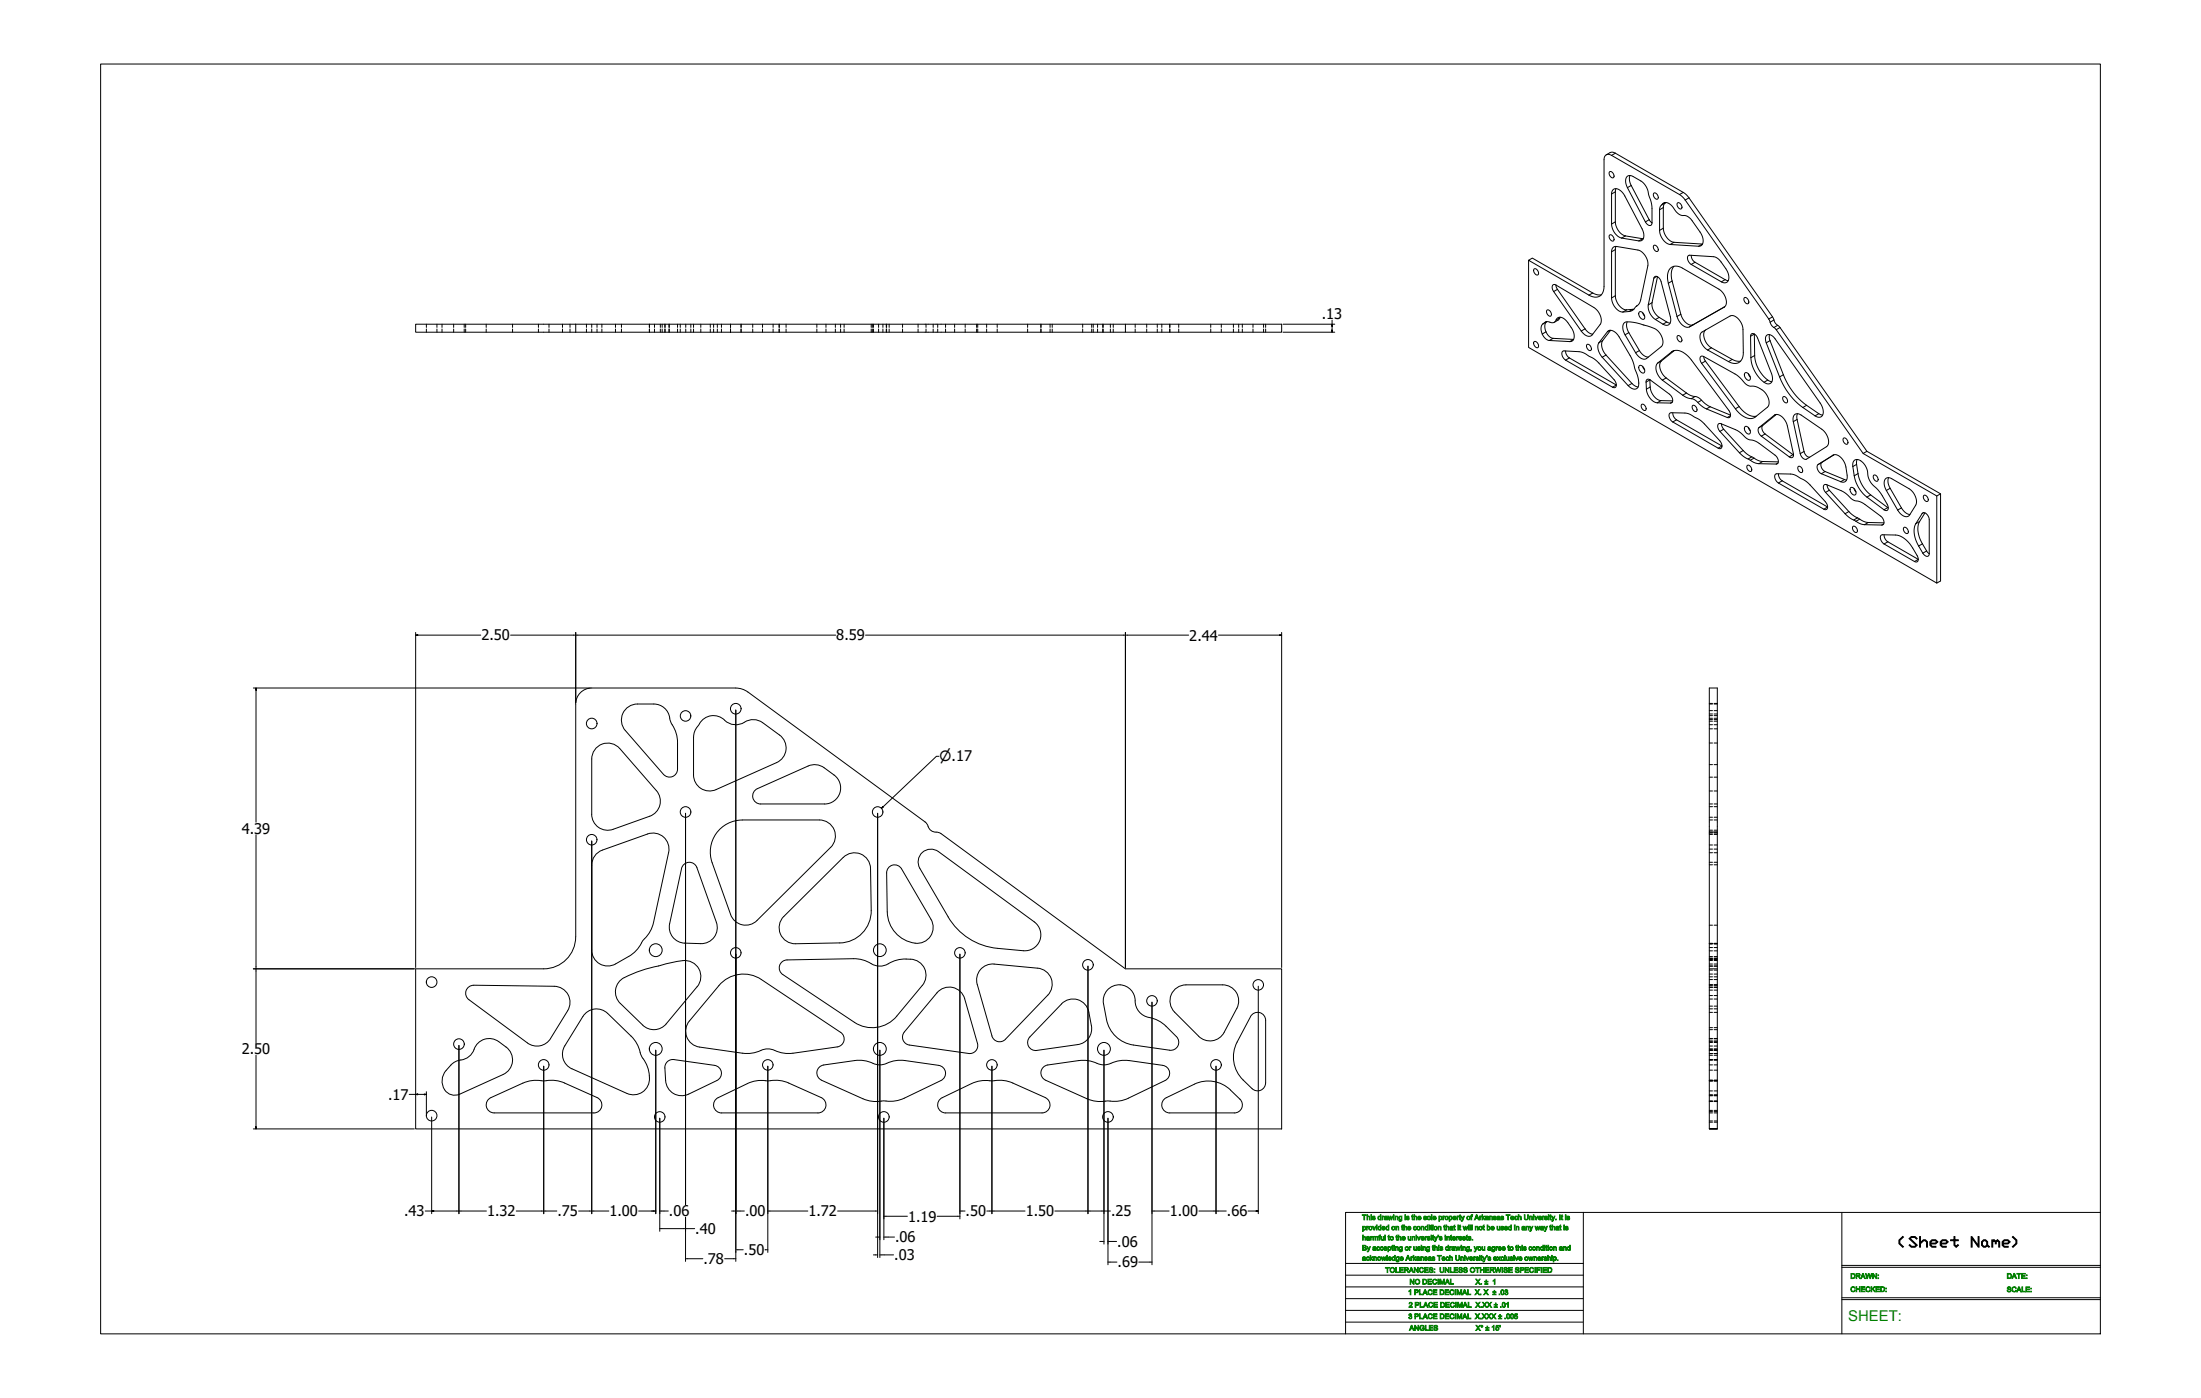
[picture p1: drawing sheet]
<svg xmlns="http://www.w3.org/2000/svg" width="2619mm" height="1664mm" viewBox="0 0 2619 1664" stroke-linecap="round" stroke-linejoin="round" font-family="sans-serif">
<!-- layer: Visible (ANSI) -->
<g fill="none" stroke="#000" stroke-width="1.19">
<path d="M1912 184a9 9 0 0 1 8-3l83 48 4 3 103 146a14 14 0 0 0 8 11l104 148 87 51v103l-4 3M1916 204a5 5 0 0 1 4 3 5 5 0 0 1 0 5 5 5 0 0 1-4-8zM1937 210l2-1h3l11 6a23 23 0 0 1 9 18l4 12v20a3 3 0 0 1-2 4 3 3 0 0 1-4-2l-23-44a12 12 0 0 1 0-13zM1940 209l-1 4 1 6 23 42 3 4M1920 225a11 11 0 0 1 14 8l20 39a11 11 0 0 1-1 15l-23-4a18 18 0 0 1-12-16v-36v-3zM1923 224l-1 4v36a18 18 0 0 0 12 17l22 3M1968 230a5 5 0 0 1 5 2 5 5 0 0 1-1 5 5 5 0 0 1-4-7zM1979 242a10 10 0 0 1 13 7 14 14 0 0 0 14 8l7 4 10 15a12 12 0 0 1 1 17h-2l-34-2a18 18 0 0 1-13-17v-24a10 10 0 0 1 4-8zM1982 241l-2 2v3l-1 26a18 18 0 0 0 13 16l34 2M1997 241a5 5 0 0 1 4 3 5 5 0 0 1 0 5 5 5 0 0 1-4-8zM1916 280a5 5 0 0 1 4 2 5 5 0 0 1 0 5 5 5 0 0 1-4-7zM1919 295l2-1 3-1 25 5a18 18 0 0 1 12 18l-9 43-2 3-7 7a18 18 0 0 1-12 2 17 17 0 0 1-13-16v-55z"/>
<path d="M1923 293l-1 4v55a17 17 0 0 0 14 17l8-1M1968 292a5 5 0 0 1 5 2 5 5 0 0 1-1 5 5 5 0 0 1-4-7zM1819 310v103l486 281v-104l-88-50M1992 317a19 19 0 0 0-2 17l10 40a16 16 0 0 0 14 13l1-1M2009 304h2l30 2 6 4 7 10a13 13 0 0 1 1 16l-4 1-2-2-36-20a8 8 0 0 1-4-11zM2013 304l1 5 3 3 36 21 4 1M1826 320a4 4 0 0 1 4 2 4 4 0 0 1 0 5 5 5 0 0 1-4-7zM1848 339h2h2l45 27a17 17 0 0 1 7 20l-9 13a8 8 0 0 1-12-3l-34-49-2-4zM1852 339l2 5 32 47 4 4 5 3M1969 329a6 6 0 0 1 8 6l11 42a7 7 0 0 1-6 10l-12-7a19 19 0 0 1-8-17zM1973 329l-7 31a19 19 0 0 0 9 18l9 5 4 2M1906 351h-4l-7-2-71-42-5 3 72 41a11 11 0 0 0 13 2 11 11 0 0 0 5-12v-151a5 5 0 0 1 3-6 5 5 0 0 1 6 1l81 47 4 3 103 146a14 14 0 0 0 7 10l104 149 5-3"/>
<path d="M2076 355a4 4 0 0 1 4 1 4 4 0 0 1 1 5 5 5 0 0 1-5-6zM1841 369a5 5 0 0 1 5 2 5 5 0 0 1-1 5 5 5 0 0 1-4-7zM1857 378h-1a9 9 0 0 1-6 6M1948 364h-1M1951 372a5 5 0 0 1 5 1 5 5 0 0 1 1 6 4 4 0 0 1-4 0 4 4 0 0 1-2-3zM1955 372l2 4M2052 365l-41 24a12 12 0 0 1-14-9l-12-43a16 16 0 0 1 6-20h3l6 1 46 26a18 18 0 0 1 8 20l-2 1M685 386h-190v9h190M685 386h840v9h-186M685 386v9M1339 386v9h-654M1835 386a9 9 0 0 1 12-2h3l1-2a6 6 0 0 1 5-5 6 6 0 0 1 6 2l8 11a12 12 0 0 1 1 16l-27-1a14 14 0 0 1-9-19z"/>
<path d="M1841 383a13 13 0 0 0 7 20l25 1M1841 383h.1M1914 394a11 11 0 0 1 13 7l14 25 4 12a34 34 0 0 1 4 23 6 6 0 0 1-10-1l-32-35a16 16 0 0 1-4-17zM1917 393l-10 12a16 16 0 0 0 4 18l33 35 6 3M1933 385a7 7 0 0 1 7-2l7 1a93 93 0 0 1 25 9 15 15 0 0 1 5 20l-17 14a10 10 0 0 1-13-7l-13-22a13 13 0 0 1-1-13zM1936 383v5l1 6 14 23a13 13 0 0 0 11 8M1997 399a5 5 0 0 1 4 3 5 5 0 0 1 0 5 5 5 0 0 1-4-8zM2025 396l34-20a12 12 0 0 1 13 9l2 7 1 27a11 11 0 0 1-5 12 11 11 0 0 1-13-1l-25-14a17 17 0 0 1-7-20zM2030 393a13 13 0 0 0 2 17l5 4 25 14 4 2h5M2084 397a6 6 0 0 1 8 5l16 43a8 8 0 0 1-3 12 24 24 0 0 1-17-15l-3-8-1-6-1-28zM2088 398v25a38 38 0 0 0 20 31h1M2102 399a7 7 0 0 1 10 4l54 77a12 12 0 0 1 1 16l-2 1-5-2a121 121 0 0 1-24-18 85 85 0 0 1-18-28l-17-43v-5z"/>
<path d="M2106 398v6l16 42a82 82 0 0 0 28 36l15 10 4 2M1826 407a4 4 0 0 1 4 2 4 4 0 0 1 0 5 5 5 0 0 1-4-7zM1860 418h1l18 1 8 2 14 9 20 22a7 7 0 0 1 1 9h-3l-56-32a8 8 0 0 1-3-11zM1863 418l1 4 4 4 56 32M1889 410a5 5 0 0 1 4 2 5 5 0 0 1 0 5 5 5 0 0 1-4-7zM1993 417l-16 13a14 14 0 0 0 4 18l26 20 6 3a19 19 0 0 1 16 9l6 4 24 10M1951 435a5 5 0 0 1 5 2 5 5 0 0 1 1 6 4 4 0 0 1-4 0 4 4 0 0 1-2-3zM1955 436l2 4M1973 432l16-13a15 15 0 0 1 20 5l49 65a5 5 0 0 1-1 8l-28-11-7-5a16 16 0 0 0-13-7l-6-4-25-18a16 16 0 0 1-5-20zM2024 424h3l38 21 6 5a21 21 0 0 0 12 10 20 20 0 0 1 22 22l-2 3-14 11a16 16 0 0 1-20-5l-44-59-2-5zM2028 424l2 6 40 54a23 23 0 0 0 20 11M1960 452h3l24 17a7 7 0 0 1 2 11l-17-1a18 18 0 0 1-13-16v-9z"/>
<path d="M1963 452l1 9a17 17 0 0 0 13 16h14M2076 444a5 5 0 0 1 6 2 5 5 0 0 1 1 6 4 4 0 0 1-4 0 4 4 0 0 1-3-4zM2081 445l2 4M2122 473a4 4 0 0 1 5 1 4 4 0 0 1 0 5 5 5 0 0 1-5-6zM1954 481a5 5 0 0 1 4 3 5 5 0 0 1 0 5 5 5 0 0 1-4-8zM1987 492l2-1 16 1 8 2 13 9 21 22a6 6 0 0 1 0 9l-56-32a8 8 0 0 1-4-10zM1991 491l1 6 3 3 54 31M2015 482a5 5 0 0 1 4 3 5 5 0 0 1 0 5 5 5 0 0 1-4-8zM2114 493l-16 13a8 8 0 0 0 3 10l33 26M2135 494l4-2 3 1 26 18a16 16 0 0 1 7 20l-25 15a7 7 0 0 1-8-6l-8-40v-4zM2139 492v7l8 38a8 8 0 0 0 7 7M2045 504h3l17 7 7 4a20 20 0 0 0 15 9l7 4 19 14a7 7 0 0 1 2 10h-24l-13-7-8-6-23-26a7 7 0 0 1-2-9z"/>
<path d="M2049 505l2 6 24 25 6 5 11 7 4 1 20 1M2076 508a5 5 0 0 1 6 2 5 5 0 0 1 1 5 4 4 0 0 1-4 1 4 4 0 0 1-3-4zM2081 509l2 4M2093 509l19-15a11 11 0 0 1 13 7l2 6 7 33a3 3 0 0 1 0 4 3 3 0 0 1-5 0l-33-25a8 8 0 0 1-3-10zM2194 521a5 5 0 0 1 4 3 5 5 0 0 1 0 5 5 5 0 0 1-4-8zM2079 554a4 4 0 0 1 5 2 4 4 0 0 1 0 5 5 5 0 0 1-5-7zM2140 555a5 5 0 0 1 5 2 5 5 0 0 1-1 5 5 5 0 0 1-4-7zM2168 550a8 8 0 0 0 4 11l26 10M2183 541l-19 12a8 8 0 0 0 4 11l23 9a6 6 0 0 0 6-1 6 6 0 0 0 1-7l-1-9a16 16 0 0 0-14-15l-2 1M2207 548a8 8 0 0 1 10 3 23 23 0 0 1 6 16 28 28 0 0 0 12 16l5 7 7 11a3 3 0 0 1 0 5 3 3 0 0 1-5 1l-20-15a41 41 0 0 1-15-26l-2-13zM2210 547l-1 4 2 13a41 41 0 0 0 15 25l21 15M2113 564h2h16l8 3 13 8 20 22a7 7 0 0 1 2 9h-3l-55-31a8 8 0 0 1-3-11z"/>
<path d="M2117 564l1 5 3 3 54 31M2171 577h3l17 7 6 4a20 20 0 0 0 16 9l6 3 19 14a7 7 0 0 1 2 11l-23-1-13-6-8-7-23-25a7 7 0 0 1-2-9zM2174 577l1 4 2 2 23 26 6 5 11 6 5 2h20M2230 565a5 5 0 0 1 4 3 5 5 0 0 1 0 5 5 5 0 0 1-4-8zM2244 570l3-2 3 1 22 13a17 17 0 0 1 8 19l-7 12a7 7 0 0 1-11-1l-4-5-13-23a13 13 0 0 1-1-14zM2248 568l-1 5 1 6 15 25 5 7 5 1M2202 581a6 6 0 0 1 6 1 6 6 0 0 1 1 6 4 4 0 0 1-7-3zM2206 581l3 4M2290 589a5 5 0 0 1 4 3 5 5 0 0 1 0 5 5 5 0 0 1-4-8zM2309 588l-4 2M2288 610a7 7 0 0 1 8 8v41a3 3 0 0 1-2 3 3 3 0 0 1-4-1l-7-11a29 29 0 0 1-3-27zM2291 610l-7 11a27 27 0 0 0 4 26l5 10 3 2"/>
<path d="M2205 627a4 4 0 0 1 5 1 4 4 0 0 1 0 5 5 5 0 0 1-5-6zM2239 637l1-1 16 1a28 28 0 0 1 20 15l6 9a4 4 0 0 1 1 5 4 4 0 0 1-4 3l-37-22a8 8 0 0 1-3-10zM2242 636l1 4 3 4 37 22M2266 628a5 5 0 0 1 4 2 5 5 0 0 1 0 5 5 5 0 0 1-4-7zM2034 819h10v171h-10zM836 857a20 20 0 0 1 29 2 20 20 0 0 0 24-1 19 19 0 0 1 19 2l20 15a19 19 0 0 1-4 33l-72 32a19 19 0 0 1-27-18v-45a38 38 0 0 1 11-20zM806 915v-31a48 48 0 0 0-8-26 20 20 0 0 0-20-20h-19a19 19 0 0 0-18 11 19 19 0 0 0 3 20l46 53M806 915a9 9 0 0 1-6 9 9 9 0 0 1-10-2M962 912l7-2 7 1 4 2 13 9a19 19 0 0 1 6 22 19 19 0 0 1-18 13h-76a10 10 0 0 1-9-8 10 10 0 0 1 5-10M962 912l-61 27M781 941l-43-50a19 19 0 0 0-21-6 19 19 0 0 0-13 18v66a19 19 0 0 0 26 18M781 941a19 19 0 0 1-8 30l-43 16"/>
<path d="M975 976h-92a38 38 0 0 0-35 51l22 61M975 976a19 19 0 0 1 18 12 19 19 0 0 1-4 20l-88 87a19 19 0 0 1-32-7M1101 978l2 2a12 12 0 0 0 14 11l3 1M1101 978l-211-154-6-4-8-1h-172a19 19 0 0 0-19 19v277a38 38 0 0 1-38 38h-152v190h1030v-190h-186l-219-161M2034 990v163M2044 990v353M796 1014a19 19 0 0 0-25-22l-54 20a19 19 0 0 0-13 18v101a19 19 0 0 0 29 16l15-9a47 47 0 0 0 18-20 39 39 0 0 0 12-20l18-84M1004 1020l-71 71M1004 1020a19 19 0 0 1 20-4 19 19 0 0 1 12 18l1 49a38 38 0 0 1-38 39l-52 1a19 19 0 0 1-18-12 19 19 0 0 1 4-20M1058 1032a10 10 0 0 1 15 2l35 60a19 19 0 0 1-3 23 19 19 0 0 1-23 4 38 38 0 0 1-26-36l-1-46 1-4zM797 1099a19 19 0 0 0 18 23M853 1098a19 19 0 0 1-19 25"/>
<path d="M853 1098l-24-65a10 10 0 0 0-9-7 10 10 0 0 0-9 8l-14 65M1128 1091a76 76 0 0 0 59 38l31 2M1128 1091l-33-58a15 15 0 0 1 3-19 15 15 0 0 1 19-1l114 84a19 19 0 0 1 6 22 19 19 0 0 1-19 12M815 1122l19 1M784 1149l9-2a76 76 0 0 1 27-3 19 19 0 0 1 10 30M784 1150a152 152 0 0 0-41 13M1078 1141h6a19 19 0 0 1 16 12 19 19 0 0 1-2 20l-31 36a38 38 0 0 1-50 8M1078 1141a46 46 0 0 0-25 8 24 24 0 0 1-21-5l-7-2-8-1-80 1a9 9 0 0 0-9 7 9 9 0 0 0 4 11l85 57M1183 1147a19 19 0 0 0-20 25l18 61a9 9 0 0 0 16 4l50-53a19 19 0 0 0 4-20 19 19 0 0 0-16-12l-52-5M2044 1153h-10v190h10h-10M557 1175l3-2 4-1 96 2a19 19 0 0 1 16 29l-21 33a19 19 0 0 1-27 5l-70-51a9 9 0 0 1-1-15zM743 1163a19 19 0 0 0-5 31l27 26a19 19 0 0 0 28-2"/>
<path d="M830 1174l-37 45M857 1171a38 38 0 0 1 49-5l94 62a10 10 0 0 1 4 11 10 10 0 0 1-8 7l-52 7a49 49 0 0 1-27-5h-6a50 50 0 0 1-27 5l-52-7a19 19 0 0 1-12-31zM1263 1195a19 19 0 0 1 33 9l3 17a19 19 0 0 1-16 22l-49 7a10 10 0 0 1-10-5 10 10 0 0 1 2-11zM723 1206a19 19 0 0 0-29 4l-22 35a19 19 0 0 0 9 27l65 29a19 19 0 0 0 27-18M723 1206l28 27M1398 1205l29 28M1398 1205a19 19 0 0 1-4-21 19 19 0 0 1 17-12h44a19 19 0 0 1 17 28l-15 29a19 19 0 0 1-31 4M594 1240a19 19 0 0 0-31 11 21 21 0 0 1-18 11l-7 4-7 8M594 1240l8 6a19 19 0 0 1-3 33l-52 23M751 1233a47 47 0 0 1 12 24 43 43 0 0 1 10 26M1400 1234l-12-13a46 46 0 0 0-25-12 21 21 0 0 1-12-21 19 19 0 0 0-23-16 19 19 0 0 0-15 23l4 18a38 38 0 0 0 32 31l43 6a10 10 0 0 0 10-5 10 10 0 0 0-2-11M1082 1244l71 10a10 10 0 0 0 10-12l-15-53a19 19 0 0 0-33-7l-39 46a10 10 0 0 0 6 16"/>
<path d="M531 1274a17 17 0 0 0-4 19 17 17 0 0 0 16 10l4-1M791 1271a10 10 0 0 1 11-10l48 7a10 10 0 0 1 8 8 10 10 0 0 1-5 10l-34 16M791 1271l1 15a19 19 0 0 0 27 16M975 1270l5-3 37-5a44 44 0 0 1 26 5h7a50 50 0 0 1 27-5l40 6a10 10 0 0 1 8 8 10 10 0 0 1-5 10l-44 21a51 51 0 0 1-27 3 39 39 0 0 1-22-2l-49-23a9 9 0 0 1-3-15zM622 1289a53 53 0 0 1 27-3 39 39 0 0 1 23 3l39 17M622 1289l-38 17M911 1286h2a44 44 0 0 1 26 3l38 17a10 10 0 0 1 6 11 10 10 0 0 1-10 7h-114a10 10 0 0 1-10-7 10 10 0 0 1 6-11M911 1286h-9l-8 2-39 18M1205 1289a54 54 0 0 0-27-3h-9l-9 2-39 18a10 10 0 0 0-5 11 10 10 0 0 0 9 7h115a9 9 0 0 0 9-7 9 9 0 0 0-5-11l-39-17M1387 1286l-44 21a51 51 0 0 1-27 3h-1M1387 1286a10 10 0 0 0 5-10 10 10 0 0 0-8-8l-40-6a49 49 0 0 0-27 5h-6a51 51 0 0 0-27-5l-37 5a10 10 0 0 0-8 9 10 10 0 0 0 5 10l52 23 11 2 8-1M1506 1289a9 9 0 0 1-6 8 9 9 0 0 1-10-1"/>
<path d="M1506 1289v-75a10 10 0 0 0-7-9 10 10 0 0 0-11 5l-16 30a38 38 0 0 0 7 45l11 11M711 1306a10 10 0 0 1 5 11 10 10 0 0 1-9 7h-119a9 9 0 0 1-9-7 9 9 0 0 1 5-11M1385 1308l36-18a38 38 0 0 1 43 7l12 11a10 10 0 0 1 2 11 10 10 0 0 1-9 5h-77a10 10 0 0 1-9-5 10 10 0 0 1 2-11z"/>
<circle cx="816" cy="852" r="6"/>
<circle cx="876" cy="843" r="6"/>
<circle cx="704" cy="861" r="6"/>
<circle cx="816" cy="966" r="6"/>
<circle cx="1044" cy="966" r="6"/>
<circle cx="704" cy="999" r="6"/>
<circle cx="780" cy="1131" r="8"/>
<circle cx="876" cy="1134" r="6"/>
<circle cx="1047" cy="1131" r="8"/>
<circle cx="1142" cy="1134" r="6"/>
<circle cx="1295" cy="1148" r="6"/>
<circle cx="514" cy="1169" r="6"/>
<circle cx="1497" cy="1172" r="6"/>
<circle cx="1371" cy="1191" r="6"/>
<circle cx="546" cy="1243" r="6"/>
<circle cx="780" cy="1248" r="8"/>
<circle cx="1047" cy="1248" r="8"/>
<circle cx="1314" cy="1248" r="8"/>
<circle cx="647" cy="1267" r="6"/>
<circle cx="914" cy="1267" r="6"/>
<circle cx="1180" cy="1267" r="6"/>
<circle cx="1447" cy="1267" r="6"/>
<circle cx="514" cy="1328" r="6"/>
<circle cx="785" cy="1329" r="6"/>
<circle cx="1052" cy="1329" r="6"/>
<circle cx="1319" cy="1329" r="6"/>
</g>
<!-- layer: Hidden (ANSI) -->
<g fill="none" stroke="#000" stroke-width="1.19">
<path d="M507 386v4M507 392v3M520 386v4M520 392v3M526 386v4M526 392v3M540 386v4M540 392v3M552 386v4M552 392v3M554 386v4M554 392v3"/>
<path d="M579 386v4M579 392v3M610 386v4M610 392v3M641 386v4M641 392v3M653 386v4M653 392v3M669 386v4M669 392v3M678 386v4M678 392v3"/>
<path d="M698 386v4M698 392v3M704 386v4M704 392v3M711 386v4M711 392v3M716 386v4M716 392v3M732 386v4M732 392v3M740 386v4M740 392v3"/>
<path d="M773 386v4M773 392v3M779 386v4M779 392v3M786 386v4M786 392v3M788 386v4M788 392v3M791 386v4M791 392v3M796 386v4M796 392v3"/>
<path d="M806 386v4M806 392v3M810 386v4M810 392v3M816 386v4M816 392v3M822 386v4M822 392v3M825 386v4M825 392v3M834 386v4M834 392v3"/>
<path d="M845 386v4M845 392v3M849 386v4M849 392v3M854 386v4M854 392v3M859 386v4M859 392v3M869 392v3v-3M869 386v4M882 386v4M882 392v3"/>
<path d="M896 386v4M896 392v3M907 386v4M907 392v3M920 386v4M920 392v3M927 386v4M927 392v3M935 386v4M935 392v3M972 386v4M972 392v3"/>
<path d="M983 386v4M983 392v3M994 386v4M994 392v3M1000 386v4M1000 392v3M1005 386v4M1005 392v3M1037 386v4M1037 392v3M1038 386v4M1038 392v3"/>
<path d="M1039 386v4M1039 392v3M1046 386v4M1046 392v3M1051 386v4M1051 392v3M1055 386v4M1055 392v3M1058 386v4M1058 392v3M1074 386v4M1074 392v3"/>
<path d="M1093 386v4M1093 392v3M1102 386v4M1102 392v3M1111 386v4M1111 392v3M1116 386v4M1116 392v3M1125 386v4M1125 392v3M1136 386v4M1136 392v3"/>
<path d="M1149 386v4M1149 392v3M1162 386v4M1162 392v3M1164 386v4M1164 392v3M1174 386v4M1174 392v3M1187 386v4M1187 392v3M1223 386v4M1223 392v3"/>
<path d="M1239 386v4M1239 392v3M1250 386v4M1250 392v3M1252 386v4M1252 392v3M1288 386v4M1288 392v3M1299 386v4M1299 392v3M1301 386v4M1301 392v3"/>
<path d="M1306 386v4M1306 392v3M1312 386v4M1312 392v3M1313 386v4M1313 392v3M1321 386v4M1321 392v3M1325 386v4M1325 392v3M1351 386v4M1351 392v3"/>
<path d="M1365 386v4M1365 392v3M1377 386v4M1377 392v3M1383 386v4M1383 392v3M1392 386v4M1392 392v3M1403 386v4M1403 392v3M1441 386v4M1441 392v3"/>
<path d="M1453 386v4M1453 392v3M1468 386v4M1468 392v3M1474 386v4M1474 392v3M1478 386v4M1478 392v3M1491 386v4M1491 392v3M1504 386v4M1504 392v3"/>
<path d="M1506 386v4M1506 392v3M2034 838h4M2034 837h4M2040 838h4M2040 837h4M2034 856h4M2034 852h4M2034 850h4M2034 846h4M2034 858h4M2034 855h4"/>
<path d="M2040 856h4M2040 852h4M2040 850h4M2040 846h4M2040 858h4M2040 855h4M2034 862h4M2034 867h4M2040 862h4M2040 867h4M2034 884h4M2040 884h4"/>
<path d="M2034 910h4M2040 910h4M2034 925h4M2040 925h4M2034 957h4M2034 941h4M2034 960h4M2040 957h4M2040 941h4M2040 960h4M2034 976h4M2034 973h4"/>
<path d="M2040 976h4M2040 973h4M2034 990h4M2034 988h4M2034 991h4M2034 993h4M2040 990h4M2040 988h4M2040 991h4M2040 993h4M2034 1010h4M2034 1015h4"/>
<path d="M2034 1006h4M2040 1010h4M2040 1015h4M2040 1006h4M2034 1026h4M2034 1029h4M2040 1026h4M2040 1029h4M2034 1101h4M2040 1101h4M2034 1132h4M2034 1123h4"/>
<path d="M2034 1128h4M2034 1138h4M2040 1132h4M2040 1123h4M2040 1128h4M2040 1138h4M2034 1147h4M2034 1159h4M2034 1141h4M2034 1150h4M2034 1143h4M2034 1142h4"/>
<path d="M2034 1154h4M2034 1140h4M2040 1147h4M2040 1159h4M2040 1141h4M2040 1150h4M2040 1143h4M2040 1142h4M2040 1154h4M2040 1140h4M2034 1172h4M2034 1175h4"/>
<path d="M2034 1166h4M2034 1178h4M2034 1162h4M2040 1172h4M2040 1175h4M2040 1166h4M2040 1178h4M2040 1162h4M2034 1189h4M2034 1185h4M2034 1197h4M2040 1189h4"/>
<path d="M2040 1185h4M2040 1197h4M2034 1205h4M2034 1201h4M2040 1205h4M2040 1201h4M2034 1239h4M2034 1240h4M2034 1223h4M2034 1225h4M2034 1236h4M2040 1239h4"/>
<path d="M2040 1240h4M2040 1223h4M2040 1225h4M2040 1236h4M2034 1250h4M2034 1254h4M2034 1248h4M2034 1245h4M2034 1241h4M2034 1256h4M2034 1249h4M2040 1250h4"/>
<path d="M2040 1254h4M2040 1248h4M2040 1245h4M2040 1241h4M2040 1256h4M2040 1249h4M2034 1261h4M2034 1262h4M2034 1267h4M2034 1274h4M2040 1261h4M2040 1262h4"/>
<path d="M2040 1267h4M2040 1274h4M2034 1287h4M2034 1286h4M2034 1298h4M2040 1287h4M2040 1286h4M2040 1298h4M2034 1304h4M2034 1303h4M2034 1311h4M2034 1310h4"/>
<path d="M2040 1304h4M2040 1303h4M2040 1311h4M2040 1310h4M2034 1324h4M2034 1323h4M2034 1335h4M2034 1334h4M2034 1321h4M2040 1324h4M2040 1323h4M2040 1335h4"/>
<path d="M2040 1334h4M2040 1321h4"/>
</g>
<!-- layer: Visible Narrow (ANSI) -->
<g fill="none" stroke="#000" stroke-width="1.19">
<path d="M1922 182l-4 3M1922 228l-4 3M1941 221l-4 2M2003 229l-4 3M2010 235l-4 3M1979 247l-4 3M1982 241l-4 2M1982 241l-5 3M1922 264l-4 3M1963 261l-5 3M1979 272l-4 2M1922 297l-4 3"/>
<path d="M1934 281l-4 2M1955 284l-5 3M1992 288l-4 3M2026 290l-4 3M2017 312l-4 3M1972 329l-4 2M1990 334l-5 3M2053 333l-4 2M1854 344l-5 3M1895 349l-4 2M1922 352l-4 3M1856 378l-4 3"/>
<path d="M1936 369l-5 2M1943 368l-4 3M1948 364h.1M1966 360l-4 3M1975 378l-5 2M2000 374l-4 3M2052 365h.1M2109 377l-4 3M1840 383l-1 1M1840 395l-5 3M1841 383l-5 2M1886 391l-4 3"/>
<path d="M1916 393l-3 2M1938 396l-4 2M1984 383l-5 3M2015 386l-4 3M2088 398l-5 2M2111 381l-4 2M2116 387l-5 3M2118 390l-4 2M1848 403l-4 2M1873 404l-5 3M1907 405l-4 3M1951 417l-4 3"/>
<path d="M1992 418l-3 1M2037 414l-5 2M2106 405l-4 3M1868 426l-5 3M1911 423l-4 2M1977 430l-4 2M2030 430l-5 2M2062 428l-5 2M2088 423l-4 3M1924 458l-5 3M1942 456l-4 3M1963 452l-4 3"/>
<path d="M1983 450l-5 2M2104 452l-5 3M2122 446l-4 3M1964 461l-5 2M1977 477l-5 2M1990 478l-2 2M2007 468l-4 2M2017 472l-4 2M2025 476l-4 3M1995 500l-4 2M2035 484l-4 3M2059 495l-3 2"/>
<path d="M2070 484l-5 2M2113 494h-1M2139 499l-5 3M2150 482l-4 3M2165 492l-5 3M2051 511l-4 2M2098 506l-5 3M2101 516l-5 3M2049 531l-4 2M2075 536l-5 3M2147 537l-5 3M2085 544l-5 2"/>
<path d="M2087 545l-4 3M2098 549l-5 3M2116 551l-2 1M2134 541l-5 3M2168 550l-4 3M2182 542h-1M2209 553l-4 2M2121 572l-5 3M2172 561l-4 3M2195 571l-4 2M2211 564l-4 2M2177 583l-4 3"/>
<path d="M2226 589l-4 3M2249 581l-4 3M2175 603l-4 3M2200 609l-4 2M2211 616l-5 3M2213 618l-4 2M2247 604l-5 3M2263 604l-5 3M2289 610l-1 1M2223 622l-4 2M2242 624l-2 1M2284 621l-4 2"/>
<path d="M2247 645l-5 2M2288 647l-5 3M2293 656l-5 2M2283 666l-5 2"/>
</g>
<!-- layer: 0 -->
<g fill="none" stroke="#000" stroke-width="1.19">
<path d="M120 76h2380v1511h-2380zM1885 1443h-284v61h283M2192 1443v144M2500 1443h-616v144M1601 1504v83M1601 1518h283M2192 1508h308M2192 1506h308M1601 1531h283M1601 1559h283M1601 1545h283M2192 1547h308"/>
<path d="M2192 1544h308M1601 1573h283"/>
</g>
<!-- layer: Dimension (ANSI) -->
<g fill="none" stroke="#000" stroke-width="1.19">
<path d="M1527 386h61M1527 395h61M1585 393h1l-1 2zM1585 386l1 2h-1zM1585 381v14M495 756l2-1v1zM495 756h77M495 753v398M608 756h77M685 753v83M686 756h309M1030 756h309"/>
<path d="M1339 753v398M1340 756h75M1450 756h75M1523 755l2 1h-2zM1525 753v398M301 819h402M305 819v2h-1zM305 819v159M1117 900h-3l-65 62M1050 960l1 1-2 1zM816 968v466M1044 968v529"/>
<path d="M305 993v159M704 1001v443M876 1136v308v-599v595M1142 1136v315M301 1153h192M305 1154v87M1295 1150v294M1497 1174v270M1371 1193v312M305 1256v87M546 1244v200M780 1250v194"/>
<path d="M1047 1250v247M1314 1250v231M647 1269v175M914 1269v221M1180 1269v175M1447 1269v175M507 1299v27M487 1302h20M495 1302h2v1zM505 1302h2l-2 1zM514 1329v115M785 1331v134"/>
<path d="M1052 1331v144M1319 1331v174M301 1343h192M304 1341h1v2zM506 1441h40M514 1441h2v1zM547 1441h32M614 1441h32M648 1441h15M689 1441h15M705 1441h20M760 1441h20"/>
<path d="M786 1441h9M816 1449v52M871 1441h4M876 1442v59M876 1441h10M914 1441h47M997 1441h47M1053 1447h27M1115 1447h27M1143 1441h5M1174 1441h6M1181 1441h39"/>
<path d="M1255 1441h39M1295 1441h18M1314 1441h7M1372 1441h19M1427 1441h20M1448 1441h11M1485 1441h12M1495 1441h2l-2 1zM786 1462h29M816 1462h11M1042 1472h4M1053 1472h12"/>
<path d="M1309 1477h4M1319 1477h10M816 1498h20M862 1498h13M876 1487h8M910 1487h3M1039 1493h5M1048 1493h15M1319 1502h10M1355 1502h15"/>
</g>
<g fill="#000">
<path d="M1585 393h1l-1 2zM1585 386l1 2h-1zM495 756l2-1v1zM1523 755l2 1h-2zM305 819v2h-1zM1050 960l1 1-2 1zM495 1302h2v1zM505 1302h2l-2 1zM304 1341h1v2zM514 1441h2v1zM1495 1441h2l-2 1z"/>
<circle cx="685" cy="756" r=".6"/>
<circle cx="1339" cy="756" r=".6"/>
<circle cx="305" cy="1153" r=".6"/>
<circle cx="546" cy="1441" r=".6"/>
<circle cx="647" cy="1441" r=".6"/>
<circle cx="704" cy="1441" r=".6"/>
<circle cx="780" cy="1441" r=".6"/>
<circle cx="785" cy="1441" r=".6"/>
<circle cx="876" cy="1441" r=".6"/>
<circle cx="914" cy="1441" r=".6"/>
<circle cx="1044" cy="1441" r=".6"/>
<circle cx="1052" cy="1447" r=".6"/>
<circle cx="1142" cy="1441" r=".6"/>
<circle cx="1142" cy="1447" r=".6"/>
<circle cx="1180" cy="1441" r=".6"/>
<circle cx="1295" cy="1441" r=".6"/>
<circle cx="1314" cy="1441" r=".6"/>
<circle cx="1371" cy="1441" r=".6"/>
<circle cx="1447" cy="1441" r=".6"/>
<circle cx="785" cy="1462" r=".6"/>
<circle cx="816" cy="1462" r=".6"/>
<circle cx="1047" cy="1472" r=".6"/>
<circle cx="1052" cy="1472" r=".6"/>
<circle cx="1314" cy="1477" r=".6"/>
<circle cx="1319" cy="1477" r=".6"/>
<circle cx="816" cy="1498" r=".6"/>
<circle cx="876" cy="1487" r=".6"/>
<circle cx="876" cy="1498" r=".6"/>
<circle cx="914" cy="1487" r=".6"/>
<circle cx="1044" cy="1493" r=".6"/>
<circle cx="1047" cy="1493" r=".6"/>
<circle cx="1319" cy="1502" r=".6"/>
<circle cx="1371" cy="1502" r=".6"/>
</g>
<text font-size="17.7" fill="#008000" x="2199" y="1572">SHEET:</text>
<g font-size="17.5">
<text x="1573" y="380">.13</text>
<text x="573" y="762">2.50</text>
<text x="995" y="762">8.59</text>
<text x="1415" y="762">2.44</text>
<text x="288" y="992">4.39</text>
<text x="288" y="1255">2.50</text>
<text x="462" y="1309">.17</text>
<text x="481" y="1448">.43</text>
<text x="580" y="1448">1.32</text>
<text x="663" y="1447">.75</text>
<text x="725" y="1448">1.00</text>
<text x="796" y="1448">.06</text>
<text x="887" y="1448">.00</text>
<text x="962" y="1448">1.72</text>
<text x="1149" y="1448">.50</text>
<text x="1221" y="1448">1.50</text>
<text x="1322" y="1448">.25</text>
<text x="1392" y="1448">1.00</text>
<text x="1460" y="1448">.66</text>
<text x="1081" y="1454">1.19</text>
<text x="827" y="1469">.40</text>
<text x="1065" y="1479">.06</text>
<text x="1330" y="1484">.06</text>
<text x="885" y="1494">.50</text>
<text x="1064" y="1500">.03</text>
<text x="837" y="1504">.78</text>
<text x="1330" y="1508">.69</text>
</g>
<g font-size="17.2">
<text x="2258" y="1484">(Sheet</text>
<text x="2344" y="1484">Name)</text>
</g>
<text font-size="16.6" x="1118" y="906">⌀.17</text>
<g font-size="8.4" fill="#008000">
<text x="1621" y="1452">This drawing is the sole property of Arkansas Tech University. It is</text>
<text x="1621" y="1464">provided on the condition that it will not be used in any way that is</text>
<text x="1621" y="1476">harmful to the university's interests.</text>
<text x="1621" y="1488">By accepting or using this drawing, you agree to this condition and</text>
<text x="1621" y="1500">acknowledge Arkansas Tech University's exclusive ownership.</text>
<text x="1649" y="1514">TOLERANCES: UNLESS OTHERWISE SPECIFIED</text>
<text x="2202" y="1522">DRAWN:</text>
<text x="2388" y="1522">DATE:</text>
<text x="1677" y="1528">NO DECIMAL</text>
<text x="1756" y="1528">X. ± 1</text>
<text x="1676" y="1541">1 PLACE DECIMAL X. X ± .03</text>
<text x="2202" y="1537">CHECKED:</text>
<text x="2388" y="1537">SCALE:</text>
<text x="1677" y="1556">2 PLACE DECIMAL X.XX ± .01</text>
<text x="1676" y="1569">3 PLACE DECIMAL X.XXX ± .005</text>
<text x="1677" y="1583">ANGLES</text>
<text x="1756" y="1583">X° ± 15'</text>
</g>
</svg>
